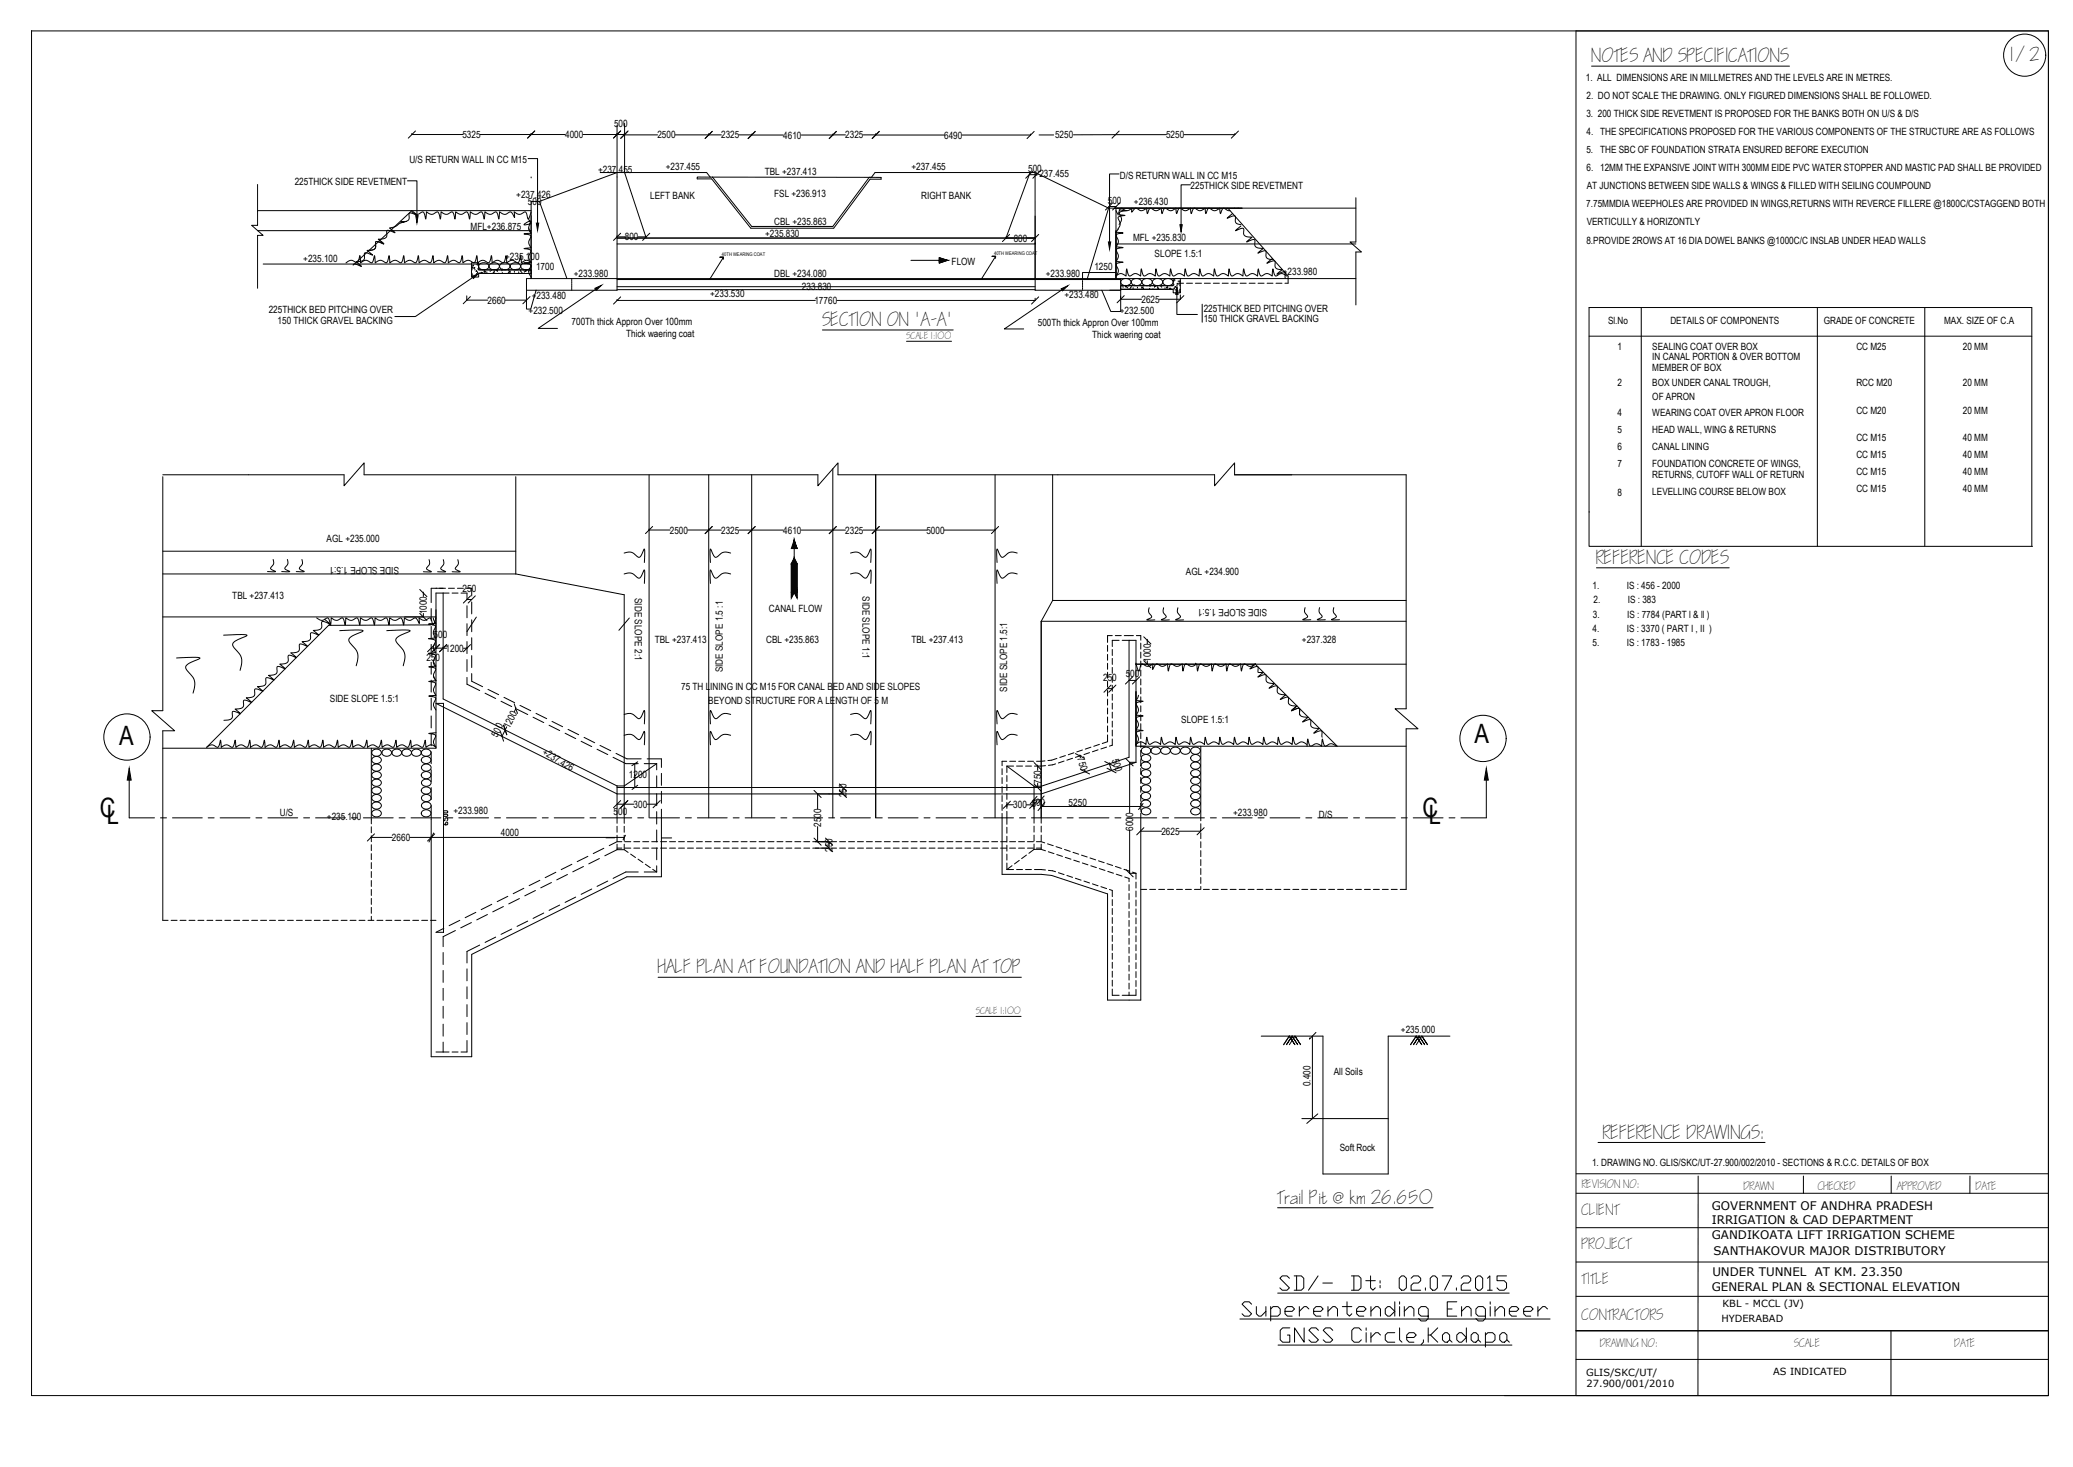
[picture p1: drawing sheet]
<svg xmlns="http://www.w3.org/2000/svg" width="1189mm" height="841mm" viewBox="0 0 1189 841" stroke-linecap="round" stroke-linejoin="round" font-family="sans-serif">
<!-- layer: STEEL -->
<g fill="none" stroke="#000" stroke-width=".57">
<path d="M18 18h1157v782h-1157zM913 38h113M236 77h.1M236 77h29M275 77h49M305 77h.1M334 77h20M354 77h.1M354 72v94h-47M358 77h.1M358 77h19M358 77h-4"/>
<path d="M358 71v28l13 37M387 77h27M406 77h.1M424 77h25M431 77h.1M478 77h.1M485 77h-26M495 77h47M502 77h.1M552 77h39M591 77h.1M596 77h8"/>
<path d="M640 77h.1M669 77h-53M679 77h29M708 77h.1M303 91h5v37M344 99h61l2 3M354 99l-45 16M591 99l-14 37M594 99v67h49v13h-6l-5-13M594 99h-92l-2 3h-93M594 99l42 20M642 100h-6v39"/>
<path d="M148 106v23M234 104h5v20M305 101v1M407 102h-7v1h8l23 28h47l21-28M409 102l22 28h47l20-28h7v1h-6M499 103h.1M590 100h4M636 119h142M636 119l-13 41M636 118h4M640 119v41M683 106h-6v23"/>
<path d="M704 119l35 39v4h-2M778 113v26M148 132h157M148 121h157M148 135v30M354 136h.1M354 136h240M354 140h240M354 136h4M366 136h5M371 136h.1M577 136h.1"/>
<path d="M594 140h.1M640 140h138M640 132h.1M641 131l-1 2M151 151h152M270 151h5v4h30v2h-30v2h-5zM270 158v1M270 152v1M271 157h.1M271 158h.1M271 155h.1M271 153h.1"/>
<path d="M271 154h.1M271 159l-33 22h-12M272 153h.1M272 154v-1zM272 155h.1M273 157h.1M273 155v1zM274 152h.1M274 151h.1M274 156h.1M274 157h.1M274 154h.1"/>
<path d="M275 155h30M275 157h30M275 151a2.9 2.9 0 0 1 3 0 2.9 2.9 0 0 1 2 3 3 3 0 0 1-3 1 3 3 0 0 1-2-3zM276 156h.1M277 157h.1M278 156h.1M279 156h.1M281 151a2.9 2.9 0 0 1 3 0 2.9 2.9 0 0 1 2 3 3 3 0 0 1-3 1 3 3 0 0 1-2-3zM281 156h.1M282 155h.1M283 156h.1M284 156h.1"/>
<path d="M285 155h.1M285 156h.1M286 157h.1M287 151a2.9 2.9 0 0 1 3 0 2.9 2.9 0 0 1 2 3 3 3 0 0 1-3 1 3 3 0 0 1-2-3zM288 157h.1M288 155h.1M292 155h.1M292 157h.1M292 156v-1l1 1zM293 151a2.9 2.9 0 0 1 4 0 2.9 2.9 0 0 1 1 3 3 3 0 0 1-3 1 3 3 0 0 1-2-3zM295 156h.1M297 155h.1"/>
<path d="M297 156h.1M299 156h.1M299 151a2.9 2.9 0 0 1 4 0 2.9 2.9 0 0 1 1 3 3 3 0 0 1-3 1 3 3 0 0 1-2-3zM300 157h.1M300 155h.1M301 156h.1M301 155h1zM302 155h.1M303 156h.1M304 155h.1M325 160l-16-45h-4v45M328 160h.1"/>
<path d="M415 149v-2h-2h2l-8 13M522 149h21M539 148v2v-1M539 148l4 1-4 2v-1M539 148l4 1-4 2zM571 148v-1h-2h2l-8 13M640 156h-19v5M643 160v6h-7M778 160h-476v6h5M778 144v31M268 170v2M268 172h12"/>
<path d="M290 172h12M302 166v11h2l3-11M302 169v3M328 161h.1M328 162h.1M328 163h.1M328 164h.1M328 165h.1M328 166h.1M342 166l-33 22h11M354 172h.1M354 160h289"/>
<path d="M354 164h240M354 172h114M354 166h240M594 171v1h-114M609 166l-33 23h11M621 161v1M621 162v1M621 163v1M621 164v1M621 165v1M621 166h.1M643 170v2h12"/>
<path d="M643 164h30v-4h4v8h-4v-2h-30zM643 166h30M643 160a2.9 2.9 0 0 1 4 0 2.9 2.9 0 0 1 1 3 3 3 0 0 1-3 1 3 3 0 0 1-2-3zM643 164h.1M644 165h.1M645 164h.1M645 164h28M646 164h.1M646 165h.1M647 165h.1M647 164h.1M648 166h.1"/>
<path d="M648 165h.1M649 165h.1M649 160a2.9 2.9 0 0 1 4 0 2.9 2.9 0 0 1 1 3 3 3 0 0 1-3 1 3 3 0 0 1-2-3zM650 165h.1M651 164h.1M652 165h.1M655 164v1zM656 164h.1M656 160a2.9 2.9 0 0 1 3 0 2.9 2.9 0 0 1 2 3 3 3 0 0 1-4 1 3 3 0 0 1-2-3zM656 166h.1M659 166h1M659 164h.1"/>
<path d="M660 164h.1M661 166h.1M662 160a2.9 2.9 0 0 1 3 0 2.9 2.9 0 0 1 2 3 3 3 0 0 1-4 1 3 3 0 0 1-2-3zM662 165h.1M662 164h1M663 164h.1M664 165h.1M666 164h.1M666 165h.1M668 160a2.9 2.9 0 0 1 3 0 2.9 2.9 0 0 1 2 3 3 3 0 0 1-4 1 3 3 0 0 1-2-3zM668 166h.1M669 165h.1"/>
<path d="M670 165h.1M671 166h.1M671 165h1zM673 161h.1M673 163h.1M673 166h.1M673 165h.1M674 160h.1M674 161h.1M674 164v1zM674 166h.1M675 169v11h12"/>
<path d="M675 164h.1M675 162l1 1zM676 162h.1M676 163h.1M676 167h.1M677 162h.1M677 164h.1M677 161v1M677 166h.1M677 167h.1M677 161h.1M677 168h.1"/>
<path d="M677 167v1M677 162h2M677 169v3h-12M680 162h4M686 162h3M689 174v11M691 162h3M696 162h3M701 162h3M706 162h4M711 162h4M716 162h4"/>
<path d="M722 162h3M727 162h3M732 162h3M941 176v137M1042 176v137M1104 176v137M472 189h75M520 196h26M911 193h254M93 272h104M93 273v134M209 272h260"/>
<path d="M296 273v56M372 272v197M406 272v197M431 272v197M478 269v200M481 272h216M502 272v197M571 272v197M604 272v72l-7 12M708 272h98v134M911 293v1M93 316h203"/>
<path d="M358 317a6 6 0 0 1 8 2h1l3-4v7M372 304h.1M372 304h12M394 304h20M406 304h.1M419 317a6 6 0 0 0-8 2h-1l-3-4v7M424 304h25M431 304h.1M455 320l2 3v20l-2-3-1 3v-20zM455 310v30M459 304h26M478 304h.1"/>
<path d="M488 317a6 6 0 0 1 8 2h1l2-4v7M495 304h36M502 304h.1M541 304h30M571 304h.1M583 317a6 6 0 0 0-8 2h-1l-2-4v7M1165 313v-137h-254v137h255M93 329h203M157 321a6 6 0 0 1-2 5l3 2h-5M165 321a6 6 0 0 1-2 5l3 2h-4M173 321a6 6 0 0 1-1 5l2 2h-4M246 321a6 6 0 0 1-1 5l2 2h-4"/>
<path d="M250 337h4M254 321a6 6 0 0 1-1 5l3 2h-5M263 321a6 6 0 0 1-2 5l3 2h-5M296 329l62 12v128M358 329a6 6 0 0 1 8 2h2l2-4v7M419 329a6 6 0 0 0-8 2h-1l-3-4v7M488 329a6 6 0 0 1 8 2h1l2-4v7M583 329a6 6 0 0 0-8 2 7 7 0 0 1-3-4v7M916 326h76M93 354h157M243 340h.1M243 340v2"/>
<path d="M243 352v2M247 358l-59 1M268 344h3M273 354l-5 8M361 354l-6 7M597 356h209M597 356v113M604 344h202M659 348a6 6 0 0 0 1 6l-2 1h4M667 348a6 6 0 0 0 2 6l-3 1h5M676 348a6 6 0 0 0 1 6l-3 1h5M748 348a6 6 0 0 0 2 6l-3 1h5"/>
<path d="M757 348a6 6 0 0 0 1 6l-3 1h5M765 348a6 6 0 0 0 1 6l-2 1h4M101 377h11h3l-4 2a5 5 0 0 0-4 4v2a9 9 0 0 1 4 10v2M128 364h10h4l-4 2a4 4 0 0 0-4 4v2a9 9 0 0 1 4 10v2M195 362l11-1 2 1-3 1a4 4 0 0 0-5 5l1 1a9 9 0 0 1 4 10l-1 3M222 362l11-1 2 1-4 1a4 4 0 0 0-4 5l1 1a9 9 0 0 1 4 10l-1 3M247 372h9M254 372h.1M266 372h2M268 372h.1M658 367h.1M658 367v2"/>
<path d="M658 379v2M635 395h3M648 390h3M651 381h155M658 381h.1M686 381h.1M720 381h.1M93 419v109M250 403l104 52h243l54-18M250 403h4v131h-4M290 418h.1M290 418l-2 4"/>
<path d="M291 417l-1 1M296 406h.1M296 406l-1 2M358 410a6 6 0 0 1 8 2 7 7 0 0 0 3-5l1 8M419 410a7 7 0 0 0-8 2l-2-1-2-4v8M488 410a7 7 0 0 1 8 2l1-1 2-4v8M583 410a7 7 0 0 0-8 2 7 7 0 0 1-3-5v8M806 418v92M93 429h157v-89h4v61l100 50M213 429v41M214 430a2.5 2.5 0 0 1 3-1 2.5 2.5 0 0 1 1 4 2.5 2.5 0 0 1-3 1 2.5 2.5 0 0 1-1-4zM214 439a2.5 2.5 0 0 1 3-1 2.5 2.5 0 0 1 1 3 2.5 2.5 0 0 1-3 1 2.5 2.5 0 0 1-1-3z"/>
<path d="M214 434a2.5 2.5 0 0 1 3 0 2.5 2.5 0 0 1 1 3 2.5 2.5 0 0 1-3 1 2.5 2.5 0 0 1-1-4zM220 430a2.5 2.5 0 0 1 3-1 2.5 2.5 0 0 1 1 4 2.5 2.5 0 0 1-3 1 2.5 2.5 0 0 1-1-4zM225 430a2.5 2.5 0 0 1 4-1 2.5 2.5 0 0 1 1 4 2.5 2.5 0 0 1-4 1 2.5 2.5 0 0 1-1-4zM231 430a2.5 2.5 0 0 1 3-1 2.5 2.5 0 0 1 1 4 2.5 2.5 0 0 1-3 1 2.5 2.5 0 0 1-1-4zM237 430a2.5 2.5 0 0 1 3-1 2.5 2.5 0 0 1 1 4 2.5 2.5 0 0 1-3 1 2.5 2.5 0 0 1-1-4zM242 430a2.5 2.5 0 0 1 4-1 2.5 2.5 0 0 1 1 4 2.5 2.5 0 0 1-4 1 2.5 2.5 0 0 1-1-4zM242 434a2.5 2.5 0 0 1 4 0 2.5 2.5 0 0 1 1 3 2.5 2.5 0 0 1-4 1 2.5 2.5 0 0 1-1-4zM242 439a2.5 2.5 0 0 1 4-1 2.5 2.5 0 0 1 1 3 2.5 2.5 0 0 1-4 1 2.5 2.5 0 0 1-1-3zM358 422a6 6 0 0 1 8 2h1l2-5 1 8M365 438h-1v13M366 437l-4 2M377 438l-19 13h-4"/>
<path d="M419 422a6 6 0 0 0-8 2 7 7 0 0 1-4-5v8M488 422a6 6 0 0 1 8 2 7 7 0 0 0 3-5v8M577 439l16 12M583 422a6 6 0 0 0-8 2 7 7 0 0 1-3-5v8M595 439h.1M595 439v3M619 433h.1M619 433l1 1M636 438h.1M636 438l1 4M651 437v-70h-3v67l-51 17h-4M651 437h-3v29"/>
<path d="M654 428h152M655 438a2.5 2.5 0 0 1 3-1 2.5 2.5 0 0 1 1 3 2.5 2.5 0 0 1-3 1 2.5 2.5 0 0 1-1-3zM655 429a2.5 2.5 0 0 1 3-1 2.5 2.5 0 0 1 1 4 2.5 2.5 0 0 1-3 0 2.5 2.5 0 0 1-1-3zM655 433a2.5 2.5 0 0 1 3 0 2.5 2.5 0 0 1 1 3 2.5 2.5 0 0 1-3 1 2.5 2.5 0 0 1-1-4zM661 429a2.5 2.5 0 0 1 3-1 2.5 2.5 0 0 1 1 4 2.5 2.5 0 0 1-3 0 2.5 2.5 0 0 1-1-3zM666 429a2.5 2.5 0 0 1 4-1 2.5 2.5 0 0 1 1 4 2.5 2.5 0 0 1-4 0 2.5 2.5 0 0 1-1-3zM672 429a2.5 2.5 0 0 1 3-1 2.5 2.5 0 0 1 1 4 2.5 2.5 0 0 1-3 0 2.5 2.5 0 0 1-1-3zM678 429a2.5 2.5 0 0 1 3-1 2.5 2.5 0 0 1 1 4 2.5 2.5 0 0 1-3 0 2.5 2.5 0 0 1-1-3zM683 429a2.5 2.5 0 0 1 4-1 2.5 2.5 0 0 1 1 4 2.5 2.5 0 0 1-4 0 2.5 2.5 0 0 1-1-3zM683 438a2.5 2.5 0 0 1 4-1 2.5 2.5 0 0 1 1 3 2.5 2.5 0 0 1-4 1 2.5 2.5 0 0 1-1-3zM683 433a2.5 2.5 0 0 1 4 0 2.5 2.5 0 0 1 1 3 2.5 2.5 0 0 1-4 1 2.5 2.5 0 0 1-1-4zM689 428v41"/>
<path d="M74 447v22M214 447a2.5 2.5 0 0 1 3 0 2.5 2.5 0 0 1 1 3 2.5 2.5 0 0 1-3 1 2.5 2.5 0 0 1-1-4zM214 443a2.5 2.5 0 0 1 3-1 2.5 2.5 0 0 1 1 4 2.5 2.5 0 0 1-3 0 2.5 2.5 0 0 1-1-3zM214 456a2.5 2.5 0 0 1 3-1 2.5 2.5 0 0 1 1 4 2.5 2.5 0 0 1-3 1 2.5 2.5 0 0 1-1-4zM214 452a2.5 2.5 0 0 1 3-1 2.5 2.5 0 0 1 1 3 2.5 2.5 0 0 1-3 1 2.5 2.5 0 0 1-1-3zM242 443a2.5 2.5 0 0 1 4-1 2.5 2.5 0 0 1 1 4 2.5 2.5 0 0 1-4 0 2.5 2.5 0 0 1-1-3zM242 452a2.5 2.5 0 0 1 4-1 2.5 2.5 0 0 1 1 3 2.5 2.5 0 0 1-4 1 2.5 2.5 0 0 1-1-3zM242 447a2.5 2.5 0 0 1 4 0 2.5 2.5 0 0 1 1 3 2.5 2.5 0 0 1-4 1 2.5 2.5 0 0 1-1-4zM242 456a2.5 2.5 0 0 1 4-1 2.5 2.5 0 0 1 1 4 2.5 2.5 0 0 1-4 1 2.5 2.5 0 0 1-1-4zM354 451h243M354 451v18M364 445h.1"/>
<path d="M366 450l-4 3M469 455v9M483 451v4M593 451v18M595 451h.1M595 449v2M599 460l-4 5M622 441v1M622 442h.1M655 446a2.5 2.5 0 0 1 3 0 2.5 2.5 0 0 1 1 3 2.5 2.5 0 0 1-3 1 2.5 2.5 0 0 1-1-4zM655 455a2.5 2.5 0 0 1 3-1 2.5 2.5 0 0 1 1 4 2.5 2.5 0 0 1-3 0 2.5 2.5 0 0 1-1-3zM655 459a2.5 2.5 0 0 1 3 0 2.5 2.5 0 0 1 1 3 2.5 2.5 0 0 1-3 1 2.5 2.5 0 0 1-1-4z"/>
<path d="M655 442a2.5 2.5 0 0 1 3-1 2.5 2.5 0 0 1 1 4 2.5 2.5 0 0 1-3 0 2.5 2.5 0 0 1-1-3zM655 451a2.5 2.5 0 0 1 3-1 2.5 2.5 0 0 1 1 3 2.5 2.5 0 0 1-3 1 2.5 2.5 0 0 1-1-3zM683 446a2.5 2.5 0 0 1 4 0 2.5 2.5 0 0 1 1 3 2.5 2.5 0 0 1-4 1 2.5 2.5 0 0 1-1-4zM683 442a2.5 2.5 0 0 1 4-1 2.5 2.5 0 0 1 1 4 2.5 2.5 0 0 1-4 0 2.5 2.5 0 0 1-1-3zM683 455a2.5 2.5 0 0 1 4-1 2.5 2.5 0 0 1 1 4 2.5 2.5 0 0 1-4 0 2.5 2.5 0 0 1-1-3zM683 451a2.5 2.5 0 0 1 4-1 2.5 2.5 0 0 1 1 3 2.5 2.5 0 0 1-4 1 2.5 2.5 0 0 1-1-3zM683 459a2.5 2.5 0 0 1 4 0 2.5 2.5 0 0 1 1 3 2.5 2.5 0 0 1-4 1 2.5 2.5 0 0 1-1-4zM852 447v22M214 461a2.5 2.5 0 0 1 3-1 2.5 2.5 0 0 1 1 3 2.5 2.5 0 0 1-3 1 2.5 2.5 0 0 1-1-3zM214 465a2.5 2.5 0 0 1 3-1 2.5 2.5 0 0 1 1 4 2.5 2.5 0 0 1-3 0 2.5 2.5 0 0 1-1-3zM242 465a2.5 2.5 0 0 1 4-1 2.5 2.5 0 0 1 1 4 2.5 2.5 0 0 1-4 0 2.5 2.5 0 0 1-1-3zM242 461a2.5 2.5 0 0 1 4-1 2.5 2.5 0 0 1 1 3 2.5 2.5 0 0 1-4 1 2.5 2.5 0 0 1-1-3z"/>
<path d="M249 478l-3 5M254 472l1 1h1v-2v1v1M254 469v1h1l1-1h1l-1 1M254 467h2l1 1h-2zM254 465h2l1 1h-2zM354 461h4M358 461h.1M358 461h6M359 479l-2 2M371 461h6M377 461h.1M379 469v34h-19l-89 44v59h-24v-136"/>
<path d="M469 474v9h7M575 469v32h22l6 1 32 10v61h19v-104M581 461h-4v1M589 461h4v2M597 464v-6l-4 1v5M597 462h57M648 476v25h3M654 476l12 1M655 464a2.5 2.5 0 0 1 3-1 2.5 2.5 0 0 1 1 3 2.5 2.5 0 0 1-3 1 2.5 2.5 0 0 1-1-3zM656 461l-3 3M676 477h13M683 464a2.5 2.5 0 0 1 4-1 2.5 2.5 0 0 1 1 3 2.5 2.5 0 0 1-4 1 2.5 2.5 0 0 1-1-3z"/>
<path d="M689 477h.1M225 480h-12M235 480h123M247 480h.1M348 480h5M379 480h6M468 483h8v3h-8M377 560h209M560 583h26M723 594h36v79h37v-79h36M751 596h.1M753 594v47"/>
<path d="M755 592l-4 4M756 639l-7 5M747 641h49M916 655h96M904 673h271M974 674v126M1034 674v10M1085 674v10M1130 674v10M733 692h89M904 684h271M904 704h271"/>
<path d="M904 724h271M711 756h178M733 741h133M904 743h271M733 771h134M904 779h271M1084 763v37M1175 763h-271h271M863 800h41v-782h271v782h-271"/>
<circle cx="1161" cy="32" r="12"/>
<circle cx="73" cy="423" r="13"/>
<circle cx="851" cy="423" r="13"/>
</g>
<!-- layer: 0 -->
<g fill="none" stroke="#000" stroke-width=".57">
<path d="M238 75l-4 4M307 75l-4 4M356 75l-4 4M360 75l-4 4M408 75l-4 4M433 75l-4 4M480 75l-4 4 4-4M504 75l-4 4 4-4M593 75l-4 4M642 75l-4 4M710 75l-4 4M592 98l-4 4"/>
<path d="M596 98l-4 4M638 116l-4 4M642 116l-4 4M708 119h.1M710 119h.1M148 129h-4l7 6h-3M217 137l3 3-1-1a2.1 2.1 0 0 0-4 0 3 3 0 0 1 0 3 3 3 0 0 1-3 2h-1l3 2h-2a2.1 2.1 0 0 0-3-1v1a3 3 0 0 1 0 3 3 3 0 0 1-3 1h-2l3 3-1-1a1.8 1.8 0 0 0-3 0M236 121a4 4 0 0 0 6 0l1 1 1 4 1-5a4 4 0 0 0 6 0l1 1 1 4v-5a4 4 0 0 0 6 0l1 1 1 4v-5a4 4 0 0 0 7 0v1l1 4 1-5a4 4 0 0 0 6 0l1 1 1 4v-5a4 4 0 0 0 6 0l1 1 1 4v-5a4 4 0 0 0 7 0l1 1 1 3v-4a4 4 0 0 0 6 0l2 5 2-5M303 131l2 3h-5l3 1a1.1 1.1 0 0 1 1 0 1.1 1.1 0 0 1 0 1 4 4 0 0 0 1 6h-5l3 1a1.1 1.1 0 0 1 1 1 1.1 1.1 0 0 1 0 1 4 4 0 0 0 1 5l-5 1h3a1.1 1.1 0 0 1 1 1 1.1 1.1 0 0 1 0 1 4 4 0 0 0 1 6M303 125l2 3-4 1a3 3 0 0 1 3-2v1a4 4 0 0 0 1 6M356 134l-4 4M373 134l-4 4"/>
<path d="M579 134l-4 5M596 134l-4 5M640 121l1 1h1a2.2 2.2 0 0 1 1-3l1 1a3 3 0 0 0 5-1v3v-1a2.5 2.5 0 0 1 2-2 2.5 2.5 0 0 1 3 2h1l3-2v3a2.5 2.5 0 0 1 2-3l1 1a3 3 0 0 0 5-1v3h1a2.5 2.5 0 0 1 1-3l1 1a3 3 0 0 0 5-1l1 3a2.5 2.5 0 0 1 2-3l1 1a3 3 0 0 0 5-1v3a2.5 2.5 0 0 1 2-3l1 1a3 3 0 0 0 5-1l1 3v-1a1.3 1.3 0 0 1 1-2 1.3 1.3 0 0 1 2 1 3 3 0 0 0 5-1v3a1.9 1.9 0 0 1 2-3l3 2M640 133l4 1h-3l-1 1a4 4 0 0 1 0 7h4l-3 1-1 1a4 4 0 0 1 0 6h4l-3 1-1 1a4 4 0 0 1 0 6h1a3 3 0 0 1 5 0v-4l1 4h2a4 4 0 0 1 5 0l1-4 1 4h1a4 4 0 0 1 6 0v-4l1 4h1a4 4 0 0 1 6 0v-4l1 4h2a4 4 0 0 1 5 0l1-4 1 4h1a4 4 0 0 1 6 0v-4l1 4h2a4 4 0 0 1 5 0v-4l2 4h1a4 4 0 0 1 5 0l1-4 1 4h1a4 4 0 0 1 6 0v-4l1 4h2a4 4 0 0 1 5 0l1-4 1 4h1a4 4 0 0 1 6 0v-4l1 4h2a4 4 0 0 1 5 0M640 132v27M641 123l4 1h-3a1.1 1.1 0 0 0-1 1 1.1 1.1 0 0 0 0 1 4 4 0 0 1 0 5M642 120l4 1h-3a1.1 1.1 0 0 0-1 1 1.1 1.1 0 0 0 0 1 4 4 0 0 1 0 6M707 122l-3 3 3-1h2a3 3 0 0 0 0 4 3 3 0 0 0 3 1M712 130l-3 2h1a2 2 0 0 1 3-1v1a3 3 0 0 0 1 3 3 3 0 0 0 3 1h1l-3 3 2-1a1.4 1.4 0 0 1 1-1 1.4 1.4 0 0 1 2 1 3 3 0 0 0 0 3 3 3 0 0 0 3 1h2l-4 3 3-1a1.2 1.2 0 0 1 2 0 1.2 1.2 0 0 1 0 1 3 3 0 0 0 1 3 3 3 0 0 0 3 1M778 139h-4l7 5h-3M211 144a4 4 0 0 0 4-2v-3a1.6 1.6 0 0 1 3 0l2 1-3-3a3 3 0 0 0 5-2v-2a1.5 1.5 0 0 1 2 0h3l-4-2a8 8 0 0 0 6-3l4-1h-3a3 3 0 0 0 5-3 1.3 1.3 0 0 1 0-2 1.3 1.3 0 0 1 2 0l2 1-3-2-33 30M305 151l-1-1a3 3 0 0 0-5 1v-4l-1 3h-2a4 4 0 0 0-5 1l-1-4-1 3h-1a4 4 0 0 0-6 1v-4l-1 3h-2a4 4 0 0 0-5 1l-1-4-1 3h-1a4 4 0 0 0-6 1v-4l-1 3h-1a4 4 0 0 0-6 1v-4l-1 3h-2a4 4 0 0 0-5 1l-1-4-1 3h-1a4 4 0 0 0-6 1v-4l-1 3h-2a4 4 0 0 0-5 1v-4l-2 3h-1a4 4 0 0 0-5 1l-1-4-1 3h-1a4 4 0 0 0-6 1v-4l-1 3h-2a4 4 0 0 0-5 1l-1-4-1 3h-1a4 4 0 0 0-6 1"/>
<path d="M730 148l-3 3 3-1h1a3 3 0 0 0 1 4 3 3 0 0 0 3 1l-3 2h1a2.7 2.7 0 0 1 4-1v4M270 170l-4 4M304 170l-4 4M356 170l-4 4M596 170l-4 4M645 169l-4 5M679 169l-4 5M197 272v6l12-13v7M469 272v6l12-13v7M697 272v6l11-13v7M374 302l-4 4M408 302l-4 4"/>
<path d="M433 302l-4 4M480 302l-4 4M504 302l-4 4M573 302l-4 4M241 338l4 4M250 337h-3v8M252 337h3M257 337h4M262 337h4M267 337h4v5M182 354a4 4 0 0 0 6 0l1 1 1 3v-4a4 4 0 0 0 6 0l1 1 1 3v-4a4 4 0 0 0 7 0v1l1 3 1-4a4 4 0 0 0 6 0l1 1 1 3v-4a4 4 0 0 0 6 0l1 1 1 3v-4a5 5 0 0 0 7 0l1 4 1-4a4 4 0 0 0 6 0l1 1 1 2v-3a4 4 0 0 0 7 0l1 4 2-4M186 355l3 3-1-1a2 2 0 0 0-4 0 3 3 0 0 1 0 3 3 3 0 0 1-3 1h-1l3 3-2-1a1.5 1.5 0 0 0-3 0 3 3 0 0 1 0 4 3 3 0 0 1-3 1h-2l3 3-1-1a2.1 2.1 0 0 0-3 0 3 3 0 0 1-1 3 3 3 0 0 1-3 1h-1l3 3-1-1a2.1 2.1 0 0 0-4 0 3 3 0 0 1 0 4 3 3 0 0 1-3 1h-2l4 2h-3a1.4 1.4 0 0 0-1-1 1.4 1.4 0 0 0-1 1 3 3 0 0 1 0 3 3 3 0 0 1-4 1h-1l3 3-1-1a2.1 2.1 0 0 0-4 0 3 3 0 0 1 0 4 3 3 0 0 1-3 1h-1l3 2h-2a2.1 2.1 0 0 0-3-1v1a3 3 0 0 1 0 3 3 3 0 0 1-3 1h-2l3 3-1-1a2.1 2.1 0 0 0-3 0 3 3 0 0 1-1 3 3 3 0 0 1-3 1l-1 1 3 2h-2a2 2 0 0 0-3-1v1a3 3 0 0 1 0 3 3 3 0 0 1-3 1h-2"/>
<path d="M189 358l-70 70a4 4 0 0 1 6 0h1v-4l1 4h1a4 4 0 0 1 5 0h1l1-4v4h1a4 4 0 0 1 6 0l1-4 1 4h1a4 4 0 0 1 5 0h1l1-4v4h1a4 4 0 0 1 5 0h1l1-4v4h1a4 4 0 0 1 6 0h1v-4l1 4h1a4 4 0 0 1 5 0h1l1-4v4h1a4 4 0 0 1 5 0h1l1-4 1 4a4 4 0 0 1 6 0h1l1-4v4h1a4 4 0 0 1 5 0h1l1-4v4h1a4 4 0 0 1 6 0l1-4 1 4h1a4 4 0 0 1 5 0h1l1-4v4h1a4 4 0 0 1 5 0h1l1-4 1 4a4 4 0 0 1 6 0h1v-4l1 4h1a4 4 0 0 1 5 0h1l1-4v4h1a3 3 0 0 1 5 0 5 5 0 0 1 0-6l-1-1-3-1h4M241 352l4 4M247 349v7M247 359v7M249 354l1 3-4 1h3a1.1 1.1 0 0 1 1 1 1.1 1.1 0 0 1-1 1 4 4 0 0 0 1 6h-4l3 1a1.1 1.1 0 0 1 1 0 1.1 1.1 0 0 1-1 1 4 4 0 0 0 1 6l-4 1h3a1.1 1.1 0 0 1 1 1 1.1 1.1 0 0 1-1 1 4 4 0 0 0 1 6M254 340h4M259 340h4M264 340h4v4M268 347v7M268 358v6M270 342l-4 4M271 345v7"/>
<path d="M271 355v7M273 342l-5 4M247 369v7M247 380v7M249 379l1 3h-4l3 1a1.1 1.1 0 0 1 1 0 1.1 1.1 0 0 1 0 2 4 4 0 0 0 0 5M249 370l-4 4M252 370l-4 4M256 370l-4 4M268 368v7M268 378v7M270 370l-4 4M271 366v6"/>
<path d="M271 376v7M635 370v3M635 375v4M638 364h-3v4M638 372v4M638 377v4M640 364h3M642 367h-4v4M644 367h4M645 364h5M652 364h2v3M654 369v3"/>
<path d="M654 374v3M654 379v3M656 379l4 4M656 365l4 4M247 390v7M249 387l1 3-4 1h3a1.1 1.1 0 0 1 1 1 1.1 1.1 0 0 1 0 1 4 4 0 0 0 0 6h-4h3a1.1 1.1 0 0 1 1 1 1.1 1.1 0 0 1 0 1 4 4 0 0 0 0 6M268 388v4l7 4M271 386v5l6 3M278 397l6 3M280 395l6 3M289 400l6 3M635 380v4"/>
<path d="M635 385v4M635 391v3M635 396v3M637 393l-4 4M638 383v3M638 388v3M638 393v3M638 398v3M640 393l-4 4M650 388l-5 4M651 396v32h6M651 381l2 4 1-3a1.4 1.4 0 0 1 1-1 1.4 1.4 0 0 1 2 0 3 3 0 0 0 4 0v3l1-1a2 2 0 0 1 1-2 2 2 0 0 1 2 1 3 3 0 0 0 5-1v4l1-4h1a4 4 0 0 0 6 0v4l1-4h1a4 4 0 0 0 6 0l1 4 1-4h1a4 4 0 0 0 6 0v4l1-4h1a4 4 0 0 0 6 0l1 4 1-4h1a4 4 0 0 0 6 0v4l1-4h1a4 4 0 0 0 6 0"/>
<path d="M651 381h.1M653 399l-2 3h5h-3a1.1 1.1 0 0 0-1 1 1.1 1.1 0 0 0 0 1 4 4 0 0 1-1 6h5l-3 1a1.1 1.1 0 0 0-1 0 1.1 1.1 0 0 0 0 2 4 4 0 0 1-1 5l5 1h-3a1.1 1.1 0 0 0-1 1 1.1 1.1 0 0 0 0 1 4 4 0 0 1-1 6M654 388l-5 4M654 384v4M654 389v4M654 394v4M654 399v4M720 381l-3 2h1a2.3 2.3 0 0 1 4 0v2h3l-4 3h2a2 2 0 0 1 3-1v1a3 3 0 0 0 0 3 3 3 0 0 0 4 1h1l-3 3 1-1a2.1 2.1 0 0 1 4 0 3 3 0 0 0 0 3 3 3 0 0 0 3 1h1l-3 3 2-1a2.1 2.1 0 0 1 3 0 3 3 0 0 0 0 4 3 3 0 0 0 3 1h2l-3 2h1a2.7 2.7 0 0 1 3 0v3M720 381l47 47M720 381h.1M93 407h-6l13 12h-7M247 400v7"/>
<path d="M247 410v7M254 403h.1M287 419l2 6M287 402l6 3M289 416l2 5M295 404l2 5M297 407l6 3M298 404l6 3M306 411l6 3M307 409l7 3M315 416l6 3M317 414l6 3"/>
<path d="M326 418l6 3M635 401v3M635 406v3M635 411v3M635 416v4M638 403v4M638 408v4M638 413v4M638 419v3M654 405v3M654 410v3M654 415v3"/>
<path d="M744 405l-3 2h1a2.3 2.3 0 0 1 3-1v1a3 3 0 0 0 1 3 3 3 0 0 0 3 1h1l-3 3 2-1a1.6 1.6 0 0 1 3 0 3 3 0 0 0 0 4 3 3 0 0 0 3 1h2l-4 2h1a2.7 2.7 0 0 1 4-1v4M806 406h-6l13 12h-7M247 421v7M247 431v7M324 420l6 3M333 425l6 3M335 423l6 3M342 430l7 3M344 427l6 3M352 434l7 4h7M353 432l7 3h8M364 438h.1"/>
<path d="M369 438h8v3M371 435h8v5M577 436h-2v3M579 436h3M581 439h-4v4M583 439h3M584 436h4M588 439h4M589 436h4M593 437l4 4M599 436h-5M600 439h-7"/>
<path d="M605 438l-4 1M606 435l-5 1M610 436l-3 1M611 433l-3 1M615 435l-3 1M616 432l-3 1M617 432l5 3M620 433l-3 1M621 430l-3 1M625 431l-3 2M626 428l-4 1M630 430l-3 1"/>
<path d="M631 427l-4 1M634 437l5 2M635 428l-4 1M635 421v4l-3 1M638 424v3l-2 1M646 435l4 4M651 427l1-1a3 3 0 0 1 5 1l1-4 1 3 1 1a4 4 0 0 1 6 0v-4l1 3 1 1a4 4 0 0 1 6 0v-4l1 3 2 1a4 4 0 0 1 5 0l1-4 1 3 1 1a4 4 0 0 1 6 0v-4l1 3 1 1a4 4 0 0 1 6 0l1-4v3l2 1a4 4 0 0 1 6 0v-4l1 3 1 1a4 4 0 0 1 6 0v-4l1 3 1 1a4 4 0 0 1 6 0l1-4 1 3 1 1a4 4 0 0 1 6 0v-4l1 3 1 1a4 4 0 0 1 6 0l1-4 1 3 1 1a4 4 0 0 1 5 0M654 420v3M654 425v4M654 430v4M654 435v4M750 428v-4l1 3 1 1a4 4 0 0 1 6 0v-4l1 3 1 1a4 4 0 0 1 6 0"/>
<path d="M247 441v7M247 452v6M356 459l-4 4M360 459l-4 4M364 451h.1M377 445v7M377 455v7M379 459l-4 4M379 443v7M379 454v6M467 453l4 4M481 453l4 4"/>
<path d="M481 449l4 5M575 441v3M575 446v3M575 451v3M575 456v4M577 445v3M577 450v3M577 455v3M579 459l-4 4M593 449l4 5M595 459l-5 4M595 457l-4 4"/>
<path d="M599 456l-4 5M620 441l5 3M635 440l5 3M654 441v3M654 446v3M654 451v3M654 456v3M74 469h15M92 469h3M99 469h17M119 469h4M126 469h17"/>
<path d="M147 469h3M154 469h17M174 469h4M181 469h17M202 469h3M208 469h17M213 470v2M213 474v3M213 479v4M215 478l-4 4M229 469h3M236 469h17"/>
<path d="M247 462v8M249 478l-4 4M256 469h4M263 469h17M284 469h3M290 469h18M311 469h3M318 469h17M338 469h4M345 469h17M354 469v3M354 474v3"/>
<path d="M354 479v3M358 469v3M358 474v3M358 479v3M366 469h3M373 469h17M377 465v7M377 476v7M379 464v5M393 469h4M400 469h17M420 469h4"/>
<path d="M427 469h17M448 469h3M455 469h17M475 469h4M482 469h17M503 469h3M509 469h18M530 469h3M537 469h17M557 469h4M564 469h17M575 461v4"/>
<path d="M575 466v3M577 460v3M577 465v8M577 474v4M577 479v4M585 469h3M592 469h17M593 469v3M593 474v3M593 479v3M597 469v3M597 474v3"/>
<path d="M597 479v3M612 469h3M619 469h17M639 469h4M646 469h17M654 461v4M654 466v3M656 475l-4 4M667 469h3M674 469h17M689 469v2M689 472v4"/>
<path d="M689 477v4M691 475l-5 4M694 469h4M701 469h17M722 469h3M728 469h17M749 469h3M756 469h17M776 469h4M783 469h17M804 469h3M810 469h18"/>
<path d="M831 469h3M838 469h14M213 484v4M213 489v4M213 495v3M213 500v3M328 495l-6 4M335 497l-7 3M337 491l-6 3M344 492l-6 3M346 486l-6 3M354 487h4l2 2"/>
<path d="M354 486h3M354 484v3M354 487l-7 4M357 483h-3l-5 2M358 484v3M358 483h4M358 486h4M362 490l2 2M363 483h4M363 486h4M366 493l3 1M366 500h-7l-7 4"/>
<path d="M369 483h3M369 486h3M369 500h8M370 495l3 2M374 483h3M374 486h3M374 498l3 2M377 486v7M377 496v4M379 483h3M379 486h3M384 483h3"/>
<path d="M384 486h3M389 483h4M389 486h4M394 483h4M394 486h4M399 483h4M399 486h4M405 483h3M405 486h3M410 483h3M410 486h3M415 483h3"/>
<path d="M415 486h3M420 483h3M420 486h3M425 483h3M425 486h3M430 483h4M430 486h4M435 483h4M435 486h4M440 483h4M440 486h4M446 483h3"/>
<path d="M446 486h3M451 483h3M451 486h3M456 483h3M456 486h3M461 483h3M461 486h3M466 483h4M466 486h4M467 480l4 5M471 483h4M471 486h4"/>
<path d="M473 484l5 4M473 480l5 5M476 483h4M476 486h4M482 483h3M482 486h3M487 483h3M487 486h3M492 483h3M492 486h3M497 483h3M497 486h3"/>
<path d="M502 483h3M502 486h3M507 483h4M507 486h4M512 483h4M512 486h4M517 483h4M517 486h4M523 483h3M523 486h3M528 483h3M528 486h3"/>
<path d="M533 483h3M533 486h3M538 483h3M538 486h3M543 483h3M543 486h3M548 483h4M548 486h4M553 483h4M553 486h4M558 483h4M558 486h4"/>
<path d="M564 483h3M564 486h3M569 483h3M569 486h3M574 483h3M574 486h3M577 485v3M577 490v3M577 495v4M577 499h4M579 483h3M579 486h3"/>
<path d="M580 496l-3 3M583 499h3M584 483h4M584 486h4M585 493l-3 2M588 499h4M589 490l-3 2M589 483h4M589 486h4M593 484v3M593 487h4M593 487l-3 2"/>
<path d="M593 499h7M594 483h5M594 486h3M597 484v3M597 487l3 1M601 484l3 1M601 488l3 1M601 499l4 1M606 485l3 1M606 490l3 1M611 487l3 1M611 492l3 1"/>
<path d="M615 489l4 1M616 493l3 1M620 490l3 1M621 495l3 1M625 492l3 1M626 496l3 1M630 494l3 1M630 498l4 1M635 495l3 1M635 500l4 1M640 497l3 1M645 498l3 1"/>
<path d="M646 499l4 4M649 500l2 1v3M689 483v3M689 488v3M689 493v3M689 498v3M213 505v3M213 510v3M213 515v3M282 518l-6 3M289 520l-6 3M291 514l-6 3"/>
<path d="M298 515l-6 3M300 509l-6 3M307 511l-6 3M310 505l-7 3M316 506l-6 3M319 500l-6 3M321 519l-6 3M325 501l-6 3M330 514l-6 3M339 510l-6 3M349 505l-7 3M607 500l3 1"/>
<path d="M612 502l3 1M617 503l3 2M622 505l3 1M627 507l3 1M631 508l4 1M636 510h2v4M638 516v3M640 501l3 1M645 503l3 1v1M648 507v4M648 512v4M648 517v4"/>
<path d="M651 506v3M651 511v3M651 516v3M654 510h4M659 510h4M664 510h4M670 510h3M675 510h3M680 510h3M685 510h3M689 503v3M689 508v2"/>
<path d="M690 510h4M695 510h4M700 510h4M705 510h4M711 510h3M716 510h3M721 510h3M726 510h3M731 510h4M736 510h4M741 510h4M747 510h3"/>
<path d="M752 510h3M757 510h3M762 510h3M767 510h4M772 510h4M777 510h4M783 510h3M788 510h3M793 510h3M798 510h3M803 510h3M93 528h3"/>
<path d="M98 528h4M103 528h4M108 528h4M114 528h3M119 528h3M124 528h3M129 528h3M134 528h3M139 528h4M144 528h4M149 528h4M155 528h3"/>
<path d="M160 528h3M165 528h3M170 528h3M175 528h4M180 528h4M185 528h4M191 528h3M196 528h3M201 528h3M206 528h3M211 528h3M213 520v4"/>
<path d="M213 525v3M216 528h4M221 528h4M226 528h4M232 528h3M237 528h3M242 528h3M247 528h3M254 534h.1M255 532l-5 2M261 533l-7 4v6M264 528l-6 3"/>
<path d="M270 529l-6 3M273 523l-6 3M280 524l-7 3M284 537l-6 3M293 533l-6 3M303 528l-6 3M312 523l-6 4M638 521v3M638 526v3M638 531v4M638 536v4M648 523v3"/>
<path d="M648 528v3M648 533v3M648 538v3M651 521v3M651 526v4M651 531v4M651 536v4M254 546v7M254 556v7M268 555v7M275 542l-7 3v7M638 541v4"/>
<path d="M638 547v3M638 552v3M638 557v3M648 543v3M648 548v4M648 553v4M648 558v4M651 542v3M651 547v3M651 552v3M651 557v3M254 567v6"/>
<path d="M254 577v7M268 566v7M268 576v7M638 562v3M638 567v4h4M648 564v3M648 569v2M651 567v4h-7M651 562v4M254 587v7M254 597v6M268 597v6h-4"/>
<path d="M268 586v7M250 603h8M259 603h4"/>
</g>
<!-- layer: STEEL -->
<g fill="#000" stroke="#000" stroke-width=".57">
<path d="M238 124h2l-1 4zM308 128h1l-1 4zM636 139h1l-1 4zM677 129h1l-1 4zM271 159l4-2-4 3zM341 165l4-1-3 2zM609 166l3-2-3 3zM675 165l1 4h-2zM455 310v4h-1zM455 320v3h-1zM455 310h1zM455 320l2 3h-2z"/>
<path d="M454 323h1v17zM455 323h2v17zM74 440l1 7h-2zM852 440l2 7h-3z"/>
<path d="M539 148l4 1h-4zM539 149v2l4-2z"/>
<path d="M455 310l2 4zM455 310l2 4h-2z"/>
<path d="M454 323v17h1zM454 340h1l-1 3z"/>
<path d="M455 323v17h2zM455 340h2v3z"/>
</g>
<!-- layer: abutment -->
<path d="M739 594l4 5-4-5M739 594l-3 5M741 594l-3 5 3-5M741 594l3 5-3-5M743 594l3 5-3-5M743 594l-4 5M812 594l3 5-3-5M812 594l-3 5M814 594l-3 5 3-5M814 594l3 5-3-5M815 594l4 5-4-5M815 594l-3 5" fill="none" stroke="#000" stroke-width=".57"/>
<g font-size="16.3">
<text x="710" y="758">%%USuperentending Engineer</text>
<text x="732" y="773">%%UGNSS Circle,Kadapa</text>
</g>
<g font-size="15.3">
<text x="846" y="426">A</text>
<text x="68" y="427">A</text>
<text x="57" y="469">CL</text>
<text x="816" y="469">CL</text>
</g>
<text font-size="15" x="732" y="743">%%USD/- Dt: 02.07.2015</text>
<g font-size="10.2">
<text x="913" y="36">NOTES AND SPECIFICATIONS</text>
<text x="1153" y="35">1/2</text>
<text x="472" y="187">SECTION ON 'A-A'</text>
<text x="916" y="323">REFERENCE CODES</text>
<text x="377" y="558">HALF PLAN AT FOUNDATION AND HALF PLAN AT TOP</text>
<text x="919" y="653">REFERENCE DRAWINGS:</text>
<text x="733" y="690">Trail Pit @ km 26.650</text>
</g>
<g font-size="8.2">
<text x="907" y="697">CLIENT</text>
<text x="907" y="716">PROJECT</text>
<text x="907" y="736">TITLE</text>
<text x="907" y="757">CONTRACTORS</text>
</g>
<g font-size="6.8">
<text x="982" y="693">GOVERNMENT OF ANDHRA PRADESH</text>
<text x="982" y="702">IRRIGATION &amp; CAD DEPARTMENT</text>
<text x="982" y="710">GANDIKOATA LIFT IRRIGATION SCHEME</text>
<text x="983" y="720">SANTHAKOVUR MAJOR DISTRIBUTORY</text>
<text x="982" y="732">UNDER TUNNEL</text>
<text x="1041" y="732">AT KM. 23.350</text>
<text x="982" y="740">GENERAL PLAN &amp; SECTIONAL ELEVATION</text>
</g>
<g font-size="6.1">
<text x="907" y="681">REVISION NO:</text>
<text x="1000" y="682">DRAWN</text>
<text x="1043" y="682">CHECKED</text>
<text x="1088" y="682">APPROVED</text>
<text x="1133" y="682">DATE</text>
<text x="918" y="772">DRAWING NO:</text>
<text x="1029" y="772">SCALE</text>
<text x="1121" y="772">DATE</text>
</g>
<g font-size="5.7">
<text x="910" y="46">1. ALL DIMENSIONS ARE IN MILLMETRES AND THE LEVELS ARE IN METRES.</text>
<text x="910" y="57">2. DO NOT SCALE THE DRAWING. ONLY FIGURED DIMENSIONS SHALL BE FOLLOWED.</text>
<text x="910" y="67">3. 200 THICK SIDE REVETMENT IS PROPOSED FOR THE BANKS BOTH ON U/S &amp; D/S</text>
<text x="352" y="73">500</text>
<text x="910" y="77">4. THE SPECIFICATIONS PROPOSED FOR THE VARIOUS COMPONENTS OF THE STRUCTURE ARE AS FOLLOWS</text>
<text x="265" y="79">5325</text>
<text x="324" y="79">4000</text>
<text x="377" y="79">2500</text>
<text x="414" y="79">2325</text>
<text x="449" y="79">4610</text>
<text x="485" y="79">2325</text>
<text x="541" y="79">6490</text>
<text x="605" y="79">5250</text>
<text x="669" y="79">5250</text>
<text x="910" y="88">5. THE SBC OF FOUNDATION STRATA ENSURED BEFORE EXECUTION</text>
<text x="235" y="94">U/S RETURN WALL IN CC M15</text>
<text x="343" y="99">+237.455</text>
<text x="382" y="98">+237.455</text>
<text x="439" y="100">TBL +237.413</text>
<text x="523" y="98">+237.455</text>
<text x="590" y="99">500</text>
<text x="593" y="102">+237.455</text>
<text x="910" y="98">6. 12MM THE EXPANSIVE JOINT WITH 300MM EIDE PVC WATER STOPPER AND MASTIC PAD SHALL BE PROVIDED</text>
<text x="169" y="106">225THICK SIDE REVETMENT</text>
<text x="642" y="102">D/S RETURN WALL IN CC M15</text>
<text x="296" y="113">+237.426</text>
<text x="444" y="113">FSL +236.913</text>
<text x="683" y="109">225THICK SIDE REVETMENT</text>
<text x="910" y="108">AT JUNCTIONS BETWEEN SIDE WALLS &amp; WINGS &amp; FILLED WITH SEILING COUMPOUND</text>
<text x="303" y="118">500</text>
<text x="373" y="114">LEFT BANK</text>
<text x="528" y="114">RIGHT BANK</text>
<text x="635" y="117">500</text>
<text x="650" y="118">+236.430</text>
<text x="910" y="119">7.75MMDIA WEEPHOLES ARE PROVIDED IN WINGS,RETURNS WITH REVERCE FILLERE @1800C/CSTAGGEND BOTH</text>
<text x="444" y="129">CBL +235.863</text>
<text x="910" y="129">VERTICULLY &amp; HORIZONTLY</text>
<text x="270" y="132">MFL+236.875</text>
<text x="358" y="138">800</text>
<text x="439" y="136">+235.830</text>
<text x="581" y="138">800</text>
<text x="650" y="138">MFL +235.830</text>
<text x="910" y="140">8.PROVIDE 2ROWS AT 16 DIA DOWEL BANKS @1000C/C INSLAB UNDER HEAD WALLS</text>
<text x="290" y="149">+235.100</text>
<text x="662" y="147">SLOPE 1.5:1</text>
<text x="174" y="150">+235.100</text>
<text x="307" y="155">1700</text>
<text x="546" y="152">FLOW</text>
<text x="628" y="155">1250</text>
<text x="329" y="159">+233.980</text>
<text x="444" y="159">DBL +234.080</text>
<text x="600" y="159">+233.980</text>
<text x="736" y="157">+233.980</text>
<text x="460" y="166">233.830</text>
<text x="305" y="171">+233.480</text>
<text x="407" y="171">+233.530</text>
<text x="610" y="171">+233.480</text>
<text x="655" y="174">2625</text>
<text x="154" y="179">225THICK BED PITCHING OVER</text>
<text x="280" y="174">2660</text>
<text x="303" y="180">+232.500</text>
<text x="467" y="174">17760</text>
<text x="642" y="180">+232.500</text>
<text x="690" y="179">225THICK BED PITCHING OVER</text>
<text x="159" y="186">150 THICK GRAVEL BACKING</text>
<text x="690" y="185">150 THICK GRAVEL BACKING</text>
<text x="922" y="186">Sl.No</text>
<text x="958" y="186">DETAILS OF COMPONENTS</text>
<text x="1046" y="186">GRADE OF CONCRETE</text>
<text x="1115" y="186">MAX. SIZE OF C.A</text>
<text x="328" y="187">700Th thick Appron Over 100mm</text>
<text x="595" y="187">500Th thick Appron Over 100mm</text>
<text x="359" y="193">Thick waering coat</text>
<text x="626" y="194">Thick waering coat</text>
<text x="928" y="201">1</text>
<text x="948" y="201">SEALING COAT OVER BOX</text>
<text x="1065" y="201">CC M25</text>
<text x="1126" y="201">20 MM</text>
<text x="948" y="207">IN CANAL PORTION &amp; OVER BOTTOM</text>
<text x="948" y="213">MEMBER OF BOX</text>
<text x="928" y="221">2</text>
<text x="948" y="221">BOX UNDER CANAL TROUGH,</text>
<text x="1065" y="221">RCC M20</text>
<text x="1126" y="221">20 MM</text>
<text x="948" y="229">OF APRON</text>
<text x="928" y="238">4</text>
<text x="948" y="238">WEARING COAT OVER APRON FLOOR</text>
<text x="1065" y="237">CC M20</text>
<text x="1126" y="237">20 MM</text>
<text x="928" y="248">5</text>
<text x="948" y="248">HEAD WALL, WING &amp; RETURNS</text>
<text x="1065" y="253">CC M15</text>
<text x="1126" y="253">40 MM</text>
<text x="928" y="258">6</text>
<text x="948" y="258">CANAL LINING</text>
<text x="1065" y="262">CC M15</text>
<text x="1126" y="262">40 MM</text>
<text x="928" y="268">7</text>
<text x="948" y="268">FOUNDATION CONCRETE OF WINGS,</text>
<text x="948" y="274">RETURNS, CUTOFF WALL OF RETURN</text>
<text x="1065" y="272">CC M15</text>
<text x="1126" y="272">40 MM</text>
<text x="928" y="284">8</text>
<text x="948" y="284">LEVELLING COURSE BELOW BOX</text>
<text x="1065" y="282">CC M15</text>
<text x="1126" y="282">40 MM</text>
<text x="384" y="306">2500</text>
<text x="414" y="306">2325</text>
<text x="449" y="306">4610</text>
<text x="485" y="306">2325</text>
<text x="531" y="306">5000</text>
<text x="187" y="311">AGL +235.000</text>
<text x="229" y="325" transform="rotate(180 229 325)">SIDE SLOPE 1.5:1</text>
<text x="680" y="330">AGL +234.900</text>
<text x="265" y="339">250</text>
<text x="495" y="342" transform="rotate(90 495 342)">SIDE SLOPE 1:1</text>
<text x="913" y="338">1.</text>
<text x="933" y="338">IS : 456 - 2000</text>
<text x="133" y="343">TBL +237.413</text>
<text x="364" y="343" transform="rotate(90 364 343)">SIDE SLOPE 2:1</text>
<text x="914" y="346">2.</text>
<text x="934" y="346">IS : 383</text>
<text x="245" y="352" transform="rotate(-90 245 352)">1000</text>
<text x="441" y="351">CANAL FLOW</text>
<text x="727" y="349" transform="rotate(180 727 349)">SIDE SLOPE 1.5:1</text>
<text x="914" y="354">3.</text>
<text x="933" y="354">IS : 7784 (PART l &amp; ll )</text>
<text x="249" y="366">500</text>
<text x="913" y="362">4.</text>
<text x="933" y="362">IS : 3370 ( PART I , II )</text>
<text x="376" y="369">TBL +237.413</text>
<text x="439" y="368">CBL +235.863</text>
<text x="523" y="369">TBL +237.413</text>
<text x="747" y="369">+237.328</text>
<text x="913" y="371">5.</text>
<text x="933" y="371">IS : 1783 - 1985</text>
<text x="256" y="374">1200</text>
<text x="245" y="379">250</text>
<text x="660" y="379" transform="rotate(-90 660 379)">1000</text>
<text x="415" y="386" transform="rotate(-90 415 386)">SIDE SLOPE 1.5 :1</text>
<text x="646" y="388">500</text>
<text x="391" y="395">75 TH LINING IN CC M15 FOR CANAL BED AND SIDE SLOPES</text>
<text x="633" y="391">250</text>
<text x="578" y="396" transform="rotate(-90 578 396)">SIDE SLOPE 1.5:1</text>
<text x="189" y="403">SIDE SLOPE 1.5:1</text>
<text x="406" y="404">BEYOND STRUCTURE FOR A LENGTH OF 5 M</text>
<text x="292" y="418" transform="rotate(-63 292 418)">1200</text>
<text x="677" y="414">SLOPE 1.5:1</text>
<text x="285" y="423" transform="rotate(-63 285 423)">500</text>
<text x="311" y="432" transform="rotate(31 311 432)">+237.426</text>
<text x="618" y="435" transform="rotate(72 618 435)">750</text>
<text x="638" y="435" transform="rotate(72 638 435)">500</text>
<text x="361" y="446">1200</text>
<text x="597" y="449" transform="rotate(-90 597 449)">750</text>
<text x="485" y="457" transform="rotate(-90 485 457)">250</text>
<text x="613" y="462">5250</text>
<text x="160" y="468">U/S</text>
<text x="260" y="466">+233.980</text>
<text x="352" y="467">500</text>
<text x="363" y="463">300</text>
<text x="581" y="463">300</text>
<text x="592" y="462" transform="rotate(-3 592 462)">500</text>
<text x="707" y="468">+233.980</text>
<text x="187" y="470">+235.100</text>
<text x="756" y="469">D/S</text>
<text x="287" y="479">4000</text>
<text x="471" y="474" transform="rotate(-90 471 474)">2500</text>
<text x="650" y="476" transform="rotate(-90 650 476)">6000</text>
<text x="666" y="479">2625</text>
<text x="225" y="482">2660</text>
<text x="477" y="488" transform="rotate(-90 477 488)">250</text>
<text x="803" y="592">+235.000</text>
<text x="765" y="616">All Soils</text>
<text x="752" y="623" transform="rotate(-90 752 623)">0.400</text>
<text x="768" y="660">Soft Rock</text>
<text x="913" y="669">1. DRAWING NO. GLIS/SKC/UT-27.900/002/2010 - SECTIONS &amp; R.C.C. DETAILS OF BOX</text>
</g>
<g font-size="5.6">
<text x="988" y="749">KBL - MCCL (JV)</text>
<text x="987" y="758">HYDERABAD</text>
<text x="910" y="789">GLIS/SKC/UT/</text>
<text x="1017" y="788">AS INDICATED</text>
<text x="910" y="795">27.900/001/2010</text>
</g>
<g font-size="5.1">
<text x="520" y="195">SCALE 1:100</text>
<text x="560" y="582">SCALE 1:100</text>
</g>
<g font-size="2.9">
<text x="414" y="147">40TH WEARING COAT</text>
<text x="570" y="146">40TH WEARING COAT</text>
</g>
</svg>
